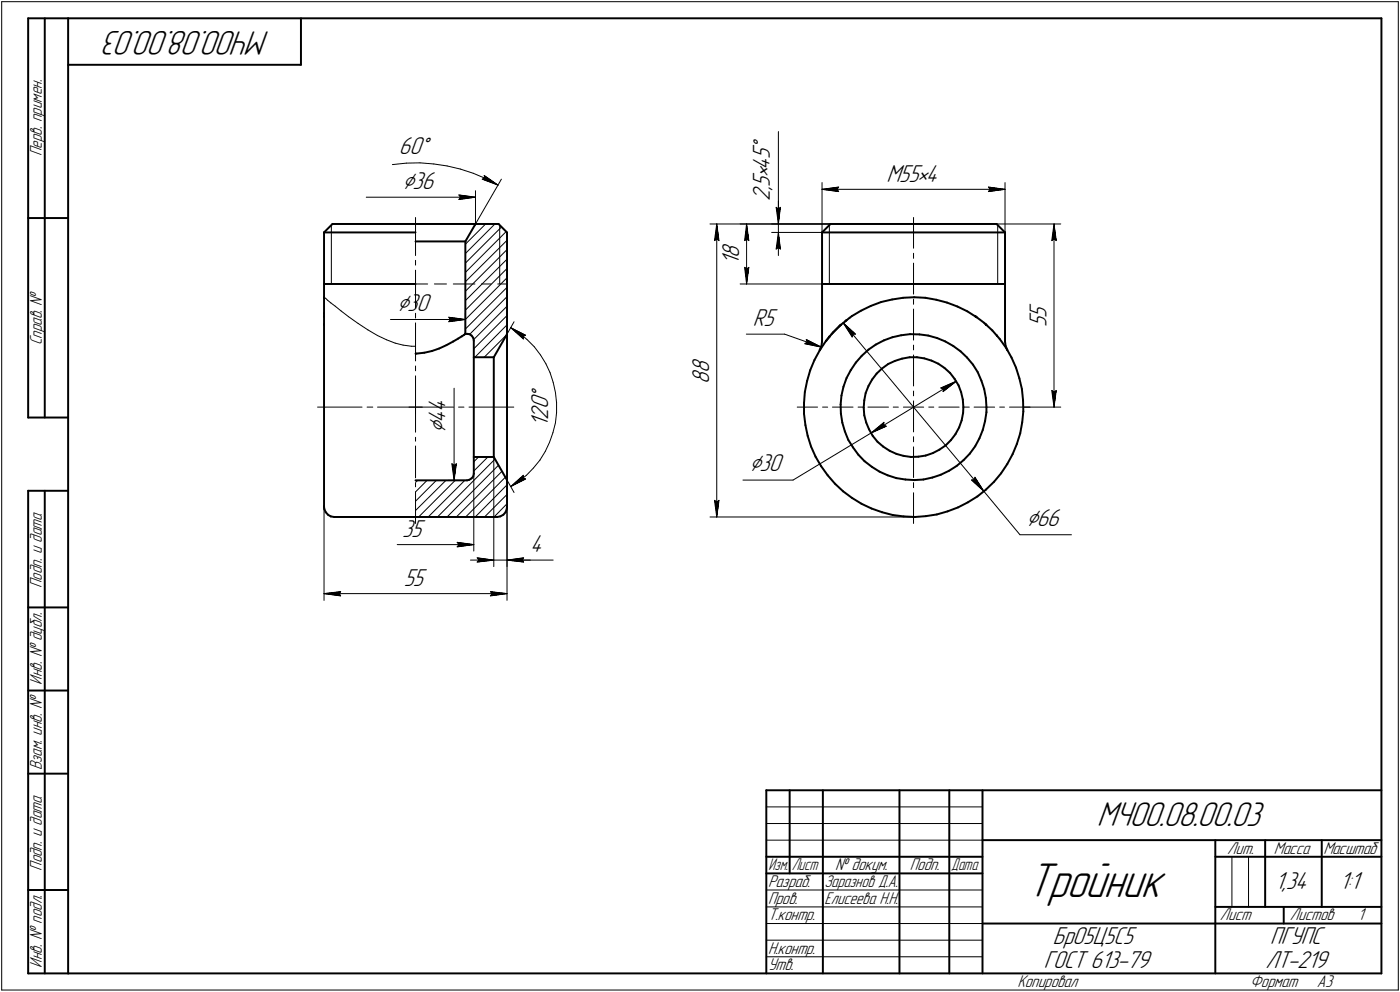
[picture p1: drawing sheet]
<svg xmlns="http://www.w3.org/2000/svg" width="421mm" height="298mm" viewBox="0 0 421 298" stroke-linecap="round" stroke-linejoin="round" font-family="sans-serif">
<g fill="none" stroke="#000" stroke-width=".3">
<path d="M.5 .5v297zM.5 .5h420zM420.5 .5v297zM234.1 39.5v22.8zM110.2 59.3h32.8zM118 49.4h.2zM118.2 49.4l4.1-.4zM122.3 49l4-.1zM126.3 48.9l4.2 .4zM130.5 49.3l4 .6zM134.5 49.9l3.9 .9zM138 59.9l5-.6z"/>
<path d="M138 58.6l.5 .7zM138 58.6l5 .7zM138.4 50.8l3.9 1.3zM138.5 59.3l-.5 .6zM142.3 52.1l3.8 1.6zM143 57.3v10zM145 53.8l4.8 1.8zM145 53.8l.8-.3zM145.6 52.7l.2 .8zM145.6 52.7l4.2 2.9zM146.1 53.7l3.7 1.9zM150.8 53.8l-7.8 13.5z"/>
<path d="M247.2 56.9l5-.7zM247.2 56.9l5 .7zM247.2 56.9h55.1zM247.2 54.9v14.9zM251.7 56.9l.5 .7zM252.2 56.2l-.5 .7zM297.3 57.6l5-.7zM297.3 56.2l.5 .7zM297.3 56.2l5 .7zM297.8 56.9l-.5 .7zM302.3 54.9v14.9zM99.7 69.8v15.5z"/>
<path d="M99.7 67.6v2.2zM125 78.2v1.5zM125 65.4v11.4zM140 79.1l10.9-10.9zM140 76.2l8.8-8.9zM140 73.4l6-6.1zM142.7 67.9l.6-.6zM150.3 67.6v17.7zM213.5 67.3h36.3zM214.9 72.3l.7-.5zM215.6 67.3l.6 5zM215.6 71.8l.6 .5z"/>
<path d="M215.6 67.3l-.7 5zM215.6 67.3v88.1zM222.6 67.3h27.2zM223.9 72.3l.6-.5zM224.5 67.3l.7 5zM224.5 71.8l.7 .5zM224.5 67.3l-.6 5zM224.5 67.3v18zM232.1 67.3h17.7zM232.1 69.8h15.1zM233.4 62.3l.7 .5zM233.4 62.3l.7 5z"/>
<path d="M233.4 74.8l.7-.5zM234.1 62.8l.6-.5zM234.1 60.4v6.9zM234.1 69.8l-.7 5zM234.1 74.3l.6 .5zM234.1 69.8l.6 5zM234.1 69.8v7zM234.1 67.3v2.5zM234.1 62.3v5zM234.7 62.3l-.6 5zM249.4 69.8v15.5zM249.4 67.6v2.2z"/>
<path d="M274.7 65.4v9.2zM274.7 76.1v1.5zM274.7 79.1v9.3zM299.7 67.3h19.3zM300.1 69.8v15.5zM300.1 67.6v2.2zM316.3 72.3l.7-.5zM317 67.3l.7 5zM317 71.8l.7 .5zM317 67.3l-.7 5zM317 67.3v55zM97.5 89.4h.1"/>
<path d="M97.5 89.4l.5 .3zM98 89.7l.6 .6zM98.6 90.3l.9 .7zM99.5 91l1.3 1zM100.8 92l1.8 1.5zM102.6 93.5l2.2 1.7zM104.8 95.2l2.9 2zM107.7 97.2l3 1.9zM110.7 99.1l2.8 1.7zM117.4 96h22.6zM125 97v11.5zM125 94.1v1.5z"/>
<path d="M125 81.2v11.4zM125 85.3h3.6zM130.6 85.3h3.7zM135 96.7l5-.7zM135 95.3l.5 .7zM135 95.3l5 .7zM135.5 96l-.5 .7zM136.3 85.3h3.7zM140 85.3h2.8zM140 98.9l12.5-12.5zM140 96l12.5-12.5zM140 93.2l12.5-12.5z"/>
<path d="M140 90.3l12.5-12.4zM140 87.5l12.5-12.5zM140 84.7l12.5-12.5zM140 81.9l12.2-12.3zM140 94.1v6.2zM144.8 85.3h2.9zM149.7 85.3h2.8zM152.5 97.6l-9.7 9.8zM152.5 89.2l-11.3 11.3zM153.6 98.5l4.5 2.3zM153.6 98.5l3.8 3.4zM153.6 98.5l2.6 1.6z"/>
<path d="M154.6 96.7l-2.1 3.7zM222.6 85.3h24.6zM223.9 80.3l.6 5zM223.9 80.3l.6 .6zM224.5 80.9l.7-.6zM225.2 80.3l-.7 5zM253.6 97l3.7 3.4zM253.6 97l2.7 4.3zM253.6 97l42.3 50.7zM274.7 89.9v1.5zM274.7 92.9v9.3zM113.5 100.8l2.7 1.3z"/>
<path d="M116.2 102.1l2.7 1zM118.9 103.1l2.3 .6zM121.2 103.7l2.6 .4zM123.8 104.1h1.2zM125 112.9v11.5zM125 110v1.4zM136.6 116.7v27.7zM142.5 104.8l10-10zM142.5 102l10-10zM145.6 107.4l6.8-6.8zM148.5 107.4h.1M156.2 100.1l2.3 1.9z"/>
<path d="M157.3 101l.8-.2zM157.3 101l.1 .9zM158.5 102l2.2 2.2zM160.7 104.2l1.9 2.5zM162.6 106.7l1.6 2.6zM164.2 109.3l1.2 2.7zM165.4 112l1 2.9zM166.4 114.9l.6 3zM167 117.9l.4 3.1zM224.5 100.4h11.5zM236 100.4l11 3.9zM242.1 103.3l4.9 1z"/>
<path d="M242.1 103.3l.6-.5zM242.5 102l.2 .8zM242.5 102l4.5 2.3zM256.5 100.4h.8zM256.5 100.4l-.2 .9zM274.7 117.5v1.5zM274.7 111.3v4.7zM274.7 103.7v1.5zM274.7 106.7v4.6zM283 116.6l.7 .3zM283 116.6l4.6-2zM283.6 117.7l4-3.1z"/>
<path d="M283.7 116.9l-.1 .8zM316.3 117.3l.7 5zM316.3 117.3l.7 .6zM317 117.9l.7-.6zM317.7 117.3l-.7 5zM95.5 122.3h13.4zM110.4 122.3h1.7zM113.5 122.3h13.5zM123 122.3h13.4zM125 120.3v9.6zM125 131.4v1.2zM125 134v9.6z"/>
<path d="M135.9 139.4l.7 5zM135.9 139.4l.7 .5zM136.6 139.9l.6-.5zM137.2 139.4l-.6 5zM137.9 122.3h1.6zM141.1 122.3h13.4zM142.5 138.8l1.4-1.5zM148.5 137.3v33zM148.8 138l-17.2 17.4zM149.9 139.8l-15.4 15.6zM162.4 138.3l-2 2.3zM164 135.6l-1.6 2.7z"/>
<path d="M165.3 132.9l-1.3 2.7zM166.3 130l-1 2.9zM167 127.1l-.7 2.9zM167.4 121v3zM167.4 124l-.4 3.1zM239.8 122.3h6.1zM247.4 122.3h1.5zM250.4 122.3h6.1zM258.1 122.3h1.4zM261 122.3h6.2zM262 130.1l3.9-3.2zM262 130.1l4.5-2z"/>
<path d="M262 130.1l25.6-15.5zM265.8 127.8l.7 .3zM265.9 126.9l-.1 .9zM268.6 122.3h1.6zM271.7 122.3h3zM274.7 134.3v9.2zM274.7 131.2v1.6zM274.7 120.5v9.3zM274.7 122.3h3.1zM279.3 122.3h1.5zM282.4 122.3h6.1zM290 122.3h1.5z"/>
<path d="M292.9 122.3h6.2zM300.7 122.3h1.4zM303.6 122.3h6.2zM307.8 122.3h11.2zM97.5 152.3v28.1zM125 145.1v1.2zM125 147.8v9.5zM125 153.4l9.1-9zM125 150.6l6.2-6.2zM125 147.8l3.4-3.4zM125 144.9l.6-.5zM125.9 155.4l11-11z"/>
<path d="M128.8 155.4l11-11zM134.6 144.4h5.9zM137.2 155.4l13.8-13.8zM140 155.4l12-12zM142.5 141.6l4.2-4.3zM142.5 142.3v23.3zM145.7 155.4l6.8-6.8zM152.5 151.4l-3.9 4zM152.5 145.7l-9.6 9.7zM152.5 144.3l2.1 3.7zM152.5 152.3v28.1zM152.5 152.3v18z"/>
<path d="M153.6 146.2l3.8-3.4zM153.6 146.2l4.5-2.3zM153.6 146.2l2.4-1.5zM156 144.7l2.3-1.9zM157.3 143.7l.8 .2zM157.4 142.8l-.1 .9zM160.4 140.6l-2.1 2.2zM213.5 155.4h61.2zM214.9 150.4l.7 5zM214.9 150.4l.7 .5zM215.6 150.9l.6-.5zM216.2 150.4l-.6 5z"/>
<path d="M223.4 144.3h15.1zM238.5 144.3l23.5-14.2zM274.7 148.1v9.2zM274.7 145v1.6zM292.2 144.3l3.7 3.4zM292.2 144.3l.8-.1zM293.2 143.4l-.2 .8zM293.2 143.4l2.7 4.3zM295.9 147.7l10.8 13zM97.5 178.4l4.9-.6zM97.5 178.4l4.9 .7zM97.5 178.4h55z"/>
<path d="M102 178.4l.4 .7zM102.4 177.8l-.4 .6zM119.5 163.7h23zM137.5 164.3l5-.6zM137.5 163l.5 .7zM137.5 163l5 .7zM138 163.7l-.5 .6zM141.5 168.3h7zM143.5 167.6l5 .7zM143.5 167.6l.5 .7zM143.5 168.9l5-.6zM144 168.3l-.5 .6z"/>
<path d="M147.5 179.1l5-.7zM147.5 177.8l.5 .6zM147.5 177.8l5 .6zM148 178.4l-.5 .7zM148.5 168.3h4zM152.5 168.3l5 .6zM152.5 168.3l5-.7zM152.5 168.3h7zM152.5 168.3h5zM157 168.3l.5 .6zM157.5 167.6l-.5 .7zM157.5 168.3h8.9z"/>
<path d="M306.7 160.7h15.5zM230.5 247.5h65zM230.5 252.5h65zM230.5 242.5h65zM370.5 257.5v15zM375.5 257.5v15zM230.5 267.5h65zM230.5 272.5h65zM230.5 277.5h65zM.5 297.5h420zM230.5 282.5h65zM230.5 287.5h65z"/>
</g>
<g fill="none" stroke="#000" stroke-width=".59">
<path d="M8.5 5.5v120zM8.5 5.5h12zM13.5 5.5v120zM20.5 5.5v287zM20.5 5.5h395zM20.5 19.5h70zM90.5 5.5v14zM415.5 5.5v287zM8.5 65.5h12zM97.5 69.8v19.5zM97.5 69.8l2.5-2.5zM97.5 69.8h27.5z"/>
<path d="M100 67.3h25zM125 67.3h18zM125 72.6h15zM140 72.6v27.7zM143 67.3l-3 5.3zM143 67.3h6.9zM149.9 67.3l2.6 2.5zM152.5 69.8v19zM247.2 69.8v32.8zM247.2 69.8l2.6-2.5zM247.2 69.8h27.5zM249.8 67.3h24.9z"/>
<path d="M274.7 69.8h27.6zM274.7 67.3h25zM299.7 67.3l2.6 2.5zM302.3 69.8v32.8zM97.5 85.3h27.5zM97.5 95.1v2.4zM97.5 97.5v54.8zM97.5 94.2v.9zM97.5 89.3v4.9zM152.5 89.2v.2zM152.5 89.4v11zM152.5 88.8h.1"/>
<path d="M152.5 88.9v.2zM152.5 89.1v.1zM247.2 85.3h27.5zM250.5 99.9l-2.1 2.5zM250.5 99.9l2.5-2.4zM252.3 98.1l-2.3 2.4zM252.3 98.1l.3-.2zM252.6 97.8l.2-.1zM252.6 97.8h.1M252.9 97.6h.1M253 97.5l2.5-2zM254.3 96.4l-.1 .2z"/>
<path d="M254.5 96.3l.2-.1zM254.5 96.3l-.2 .1zM255.5 95.5l.7-.5zM256.2 95l2.7-1.6zM258.9 93.4l3-1.5zM261.9 91.9l3.1-1.1zM265 90.8l3.3-.8zM268.3 90l3.3-.5zM271.6 89.5l3.3-.2zM274.7 85.3h27.6zM274.9 89.3l3.4 .2zM278.3 89.5l3.3 .6z"/>
<path d="M281.6 90.1l3.2 .8zM284.8 90.9l3.2 1.2zM288 92.1l2.9 1.5zM290.9 93.6l2.8 1.7zM293.3 95l2.7 2zM293.3 95l.2 .2zM293.5 95.2h.1zM293.6 95.2h.1M296 97l2.4 2.3zM296.4 97.5h.1M296.4 97.5l.3 .2zM296.5 97.5h.1"/>
<path d="M296.6 97.6h.1M298.4 99.3l2.3 2.6zM125 106.3h.3zM125.3 106.3l2.3-.3zM127.6 106l2.3-.5zM129.9 105.5l2.2-.8zM132.1 104.7l2.2-1zM134.3 103.7l2-1.1zM136.3 102.6l1.5-.8zM137.8 101.8l1.1-.7zM138.9 101.1l.6-.4zM139.5 100.7l.4-.3z"/>
<path d="M140 100.3h.5zM139.9 100.4h.1M140.5 100.3l.6 .1zM141.1 100.4l.7 .4zM141.8 100.8l.5 .7zM142.3 101.5l.2 .9zM142.5 107.4v29.9zM142.5 107.4h6zM142.5 102.4v5zM148.5 107.4v29.9zM152.5 100.4v43.9zM152.5 100.4l-4 7z"/>
<path d="M242.1 117.8l-.3 3.3zM242.7 114.5l-.6 3.3zM243.7 111.3l-1 3.2zM244.9 108.2l-1.2 3.1zM246.5 105.2h.1M246.5 105.2l-1.6 3zM246.7 104.9h.1M247.1 104l-.6 1.2zM247.2 102.6l-.1 1.4zM248.4 102.4l-1.9 2.8zM249.3 101.3h.1M249.4 101.2h.1"/>
<path d="M249.5 101.1h.1M249.5 101.1l-1.1 1.4zM253.1 118.9l-.3 2.7zM253.7 116.2l-.6 2.7zM254.6 113.6l-.9 2.6zM255.9 111.3l-1.3 2.3zM257.4 109l-1.5 2.3zM259.2 106.9l2-1.8zM259.2 106.9l-1.8 2.1zM260.3 118.1l-.4 2.2zM261.2 105.1l2.2-1.6zM261.2 116l-.9 2.1z"/>
<path d="M262.3 114l-1.1 2zM263.4 103.5l2.5-1.2zM263.7 112.3l1.6-1.6zM263.7 112.3l-1.4 1.7zM265.3 110.7l1.8-1.3zM265.9 102.3l2.5-1zM267.1 109.4l2.1-.9zM268.4 101.3l2.6-.5zM269.2 108.5l2.1-.7zM271 100.8l2.7-.4zM271.3 107.8l2.3-.4zM273.6 107.4h2.2z"/>
<path d="M273.7 100.4l2.8 .1zM275.8 107.4l2.2 .3zM276.5 100.5l2.6 .3zM278 107.7l2.2 .7zM279.1 100.8l2.8 .8zM280.2 108.4l2 .9zM281.9 101.6l2.4 1zM282.2 109.3l1.9 1.3zM284.1 110.6l1.6 1.5zM284.3 102.6l2.4 1.4zM285.7 112.1l1.4 1.8zM286.7 104l2.2 1.6z"/>
<path d="M287.1 113.9l1.2 1.9zM288.3 115.8l.8 2.1zM288.9 105.6l1.9 1.8zM289.1 117.9l.5 2.2zM290.8 107.4l1.8 2.2zM292.6 109.6l1.4 2.2zM294 111.8l1.1 2.6zM295.1 114.4l.9 2.5zM296 116.9l.5 2.7zM296.5 119.6l.2 2.7zM299.8 100.8h.1M300.7 101.9l1.9 2.7z"/>
<path d="M302.3 102.6l.1 1.4zM302.4 104l.5 1.2zM302.6 104.6l1.6 2.8zM302.9 105.2h.1M304.2 107.4l1.4 3.1zM305.6 110.5l1 3.2zM306.6 113.7l.7 3.2zM307.3 116.9l.4 3.4zM8.5 125.5h12zM142.5 137.3h6zM142.5 137.3v5zM148.5 137.3l4 7z"/>
<path d="M241.8 124.4l.4 3.4zM241.8 121.1v3.3zM242.2 127.8l.7 3.2zM242.9 131l1 3.2zM243.9 134.2l1.4 3zM245.3 137.2l1.7 2.9zM252.8 121.6l.1 2.7zM252.9 124.3l.4 2.7zM253.3 127l.8 2.6zM254.1 129.6l1 2.6zM255.1 132.2l1.4 2.3zM256.5 134.5l1.6 2.2z"/>
<path d="M258.1 136.7l1.9 1.9zM259.8 122.5l.1 2.3zM259.9 120.3l-.1 2.2zM259.9 124.8l.6 2.2zM260 138.6l2.2 1.7zM260.5 127l.9 2zM261.4 129l1.1 2zM262.5 131l1.4 1.8zM263.9 132.8l1.7 1.4zM265.6 134.2l1.9 1.3zM267.5 135.5l2.1 .9zM269.6 136.4l2.1 .6z"/>
<path d="M271.7 137l2.3 .3zM274 137.3l2.2-.1zM276.2 137.2l2.2-.3zM278.4 136.9l2.2-.8zM280.6 136.1l1.9-1zM282.5 135.1l1.9-1.2zM284.4 133.9l1.6-1.7zM287.4 130.5l-1.4 1.7zM288.5 128.4l-1.1 2.1zM289.2 126.3l-.7 2.1zM289.6 120.1l.1 2.2zM289.6 124.1l-.4 2.2z"/>
<path d="M289.7 122.3l-.1 1.8zM291.7 136.3l-1.9 2zM293.3 134.1l-1.6 2.2zM294.6 131.7l-1.3 2.4zM295.6 129.2l-1 2.5zM296.2 126.6l-.6 2.6zM296.7 123.9l-.5 2.7zM296.7 122.3v1.6zM302.9 139.4l-1.8 2.8zM304.5 136.5l-1.6 2.9zM305.8 133.4l-1.3 3.1zM306.8 130.2l-1 3.2z"/>
<path d="M307.4 126.9l-.6 3.3zM307.7 120.3l.1 3.3zM307.8 123.6l-.4 3.3zM8.5 147.5v145zM8.5 147.5h12zM13.5 147.5v145zM97.5 152.3v.7zM97.5 153l.5 .9zM98 153.9l.6 .8zM98.6 154.7l.9 .5zM99.5 155.2l1 .2zM100.5 155.4h24.5z"/>
<path d="M125 155.4h24.5zM125 144.4h15.5zM140.5 144.4l.6-.2zM141.1 144.2l.7-.4zM142.3 143.2l-.5 .6zM142.5 142.3l-.2 .9zM149.5 155.4l1-.2zM150.5 155.2l.9-.5zM152.1 153.9l-.7 .8zM152.4 153l-.3 .9zM152.5 152.3l-.1 .7zM152.5 144.3v8z"/>
<path d="M247 140.1l1.9 2.7zM248.9 142.8l2.2 2.6zM251.1 145.4l2.5 2.3zM253.6 147.7l2.6 1.9zM256.2 149.6l2.9 1.8zM259.1 151.4l3 1.4zM262.1 152.8l3.2 1.1zM262.2 140.3l2.3 1.4zM264.5 141.7l2.5 1.1zM265.3 153.9l3.2 .9zM267 142.8l2.6 .9zM268.5 154.8l3.3 .4z"/>
<path d="M269.6 143.7l2.7 .4zM271.8 155.2l3.4 .2zM272.3 144.1l2.7 .2zM275 144.3l2.7-.2zM275.2 155.4l3.3-.3zM277.7 144.1l2.7-.6zM278.5 155.1l3.3-.5zM280.4 143.5l2.6-.8zM281.8 154.6l3.2-.9zM283 142.7l2.4-1.2zM285 153.7l3.1-1.2zM285.4 141.5l2.3-1.5z"/>
<path d="M287.7 140l2.1-1.7zM288.1 152.5l3-1.5zM291.1 151l2.9-1.8zM294 149.2l2.5-2zM296.5 147.2l2.5-2.4zM301.1 142.2l-2.1 2.6zM8.5 182.5h12zM8.5 207.5h12zM8.5 232.5h12zM230.5 237.5h185zM230.5 237.5v55zM237.5 237.5v25z"/>
<path d="M247.5 237.5v55zM270.5 237.5v55zM285.5 237.5v55zM295.5 237.5v55zM230.5 257.5h65zM295.5 252.5h120zM365.5 252.5v40zM365.5 257.5h15zM380.5 252.5v20zM380.5 257.5h35zM397.5 252.5v20zM8.5 267.5h12z"/>
<path d="M230.5 262.5h65zM295.5 277.5h70zM365.5 277.5h50zM365.5 272.5h50zM386.1 272.5v5zM8.5 292.5h12zM20.5 292.5h395z"/>
</g>
<g fill="#000" stroke="#000" stroke-width=".3">
<path d="M138.1 58.7h.6zM138.2 58.8h1.1zM138.3 58.8h1.7zM138.3 58.9h2.2zM138.3 59h2.8zM138.4 59.1h3.4zM138.5 59.2h3.9z"/>
<path d="M138.5 59.3h4.5zM138.5 59.4h3.9zM138.4 59.4h3.4zM138.3 59.5h2.8zM138.3 59.6h2.2zM138.3 59.7h1.7zM138.2 59.8h1.1zM138.1 59.9h.6z"/>
<path d="M145.6 53.6h.4zM145.5 53.7h.6zM145.3 53.8h1zM145 53.8h1.5zM145.3 53.9h1.3zM145.5 54h1.3zM145.7 54.1h1.3zM146 54.2h1.2zM146.2 54.3h1zM146.4 54.4h1zM146.6 54.4h1zM146.9 54.5h.8zM147.1 54.6h.8zM147.3 54.7h.8zM147.6 54.8h.7zM147.7 54.9h.7zM148 54.9h.5zM148.3 55h.4zM148.4 55.1h.4zM148.7 55.2h.3zM148.9 55.3h.3zM149.1 55.4h.3zM149.4 55.5h.1z"/>
<path d="M145.7 52.9h.2zM145.7 53h.3zM145.7 53.1h.4zM145.8 53.2h.5zM145.8 53.3h.6zM145.8 53.3h.8zM145.8 53.4h.8zM145.8 53.5h.9zM146 53.6h.9zM146.1 53.7h.9zM146.3 53.8h.9zM146.5 53.8h.7zM146.6 53.9h.8zM146.8 54h.7zM147 54.1h.7zM147.2 54.2h.5zM147.2 54.3h.6zM147.4 54.4h.6zM147.6 54.4h.5zM147.7 54.5h.6zM147.9 54.6h.4zM148.1 54.7h.4zM148.3 54.8h.3zM148.4 54.9h.4zM148.5 54.9h.3zM148.7 55h.2zM148.8 55.1h.3zM149 55.2h.2zM149.2 55.3h.2z"/>
<path d="M247.2 56.9h4.5zM247.9 57h3.9zM248.5 57.1h3.4zM249.2 57.1h2.8zM249.8 57.2h2.2zM250.4 57.3h1.7zM251 57.4h1.1zM251.6 57.5h.6z"/>
<path d="M251.6 56.3h.6zM251 56.4h1.1zM250.4 56.5h1.7zM249.8 56.6h2.2zM249.2 56.6h2.8zM248.5 56.7h3.4zM247.9 56.8h3.9z"/>
<path d="M297.3 56.3h.6zM297.4 56.4h1.1zM297.5 56.5h1.7zM297.5 56.6h2.3zM297.6 56.6h2.8zM297.7 56.7h3.4zM297.8 56.8h3.9z"/>
<path d="M297.8 56.9h4.5zM297.8 57h3.9zM297.7 57.1h3.4zM297.6 57.1h2.8zM297.5 57.2h2.3zM297.5 57.3h1.7zM297.4 57.4h1.1zM297.3 57.5h.6z"/>
<path d="M215.4 68.6h.2zM215.4 68.7h.2zM215.4 68.7h.2zM215.4 68.8h.2zM215.4 68.9h.2zM215.4 69h.2zM215.4 69.1h.2zM215.4 69.2h.2zM215.3 69.3h.3zM215.3 69.3h.3zM215.3 69.4h.3zM215.3 69.5h.3zM215.3 69.6h.3zM215.3 69.7h.3zM215.3 69.8h.3zM215.2 69.8h.4zM215.2 69.9h.4zM215.2 70h.4zM215.2 70.1h.4zM215.2 70.2h.4zM215.2 70.3h.4zM215.2 70.4h.4zM215.1 70.4h.5zM215.1 70.5h.5zM215.1 70.6h.5zM215.1 70.7h.5zM215.1 70.8h.5zM215.1 70.9h.5zM215.1 71h.5zM215.1 71h.5zM215.1 71.1h.5zM215.1 71.2h.5zM215.1 71.3h.5zM215.1 71.4h.5zM215.1 71.5h.5zM215.1 71.5h.5zM215.1 71.6h.5zM215 71.7h.6zM215 71.8h.6zM215 71.9h.5zM215 72h.4zM215 72.1h.2zM215 72.1h.1z"/>
<path d="M215.6 68h.1zM215.6 68.1h.1zM215.6 68.2h.1zM215.6 68.2h.1zM215.6 68.3h.1zM215.6 68.4h.1zM215.6 68.5h.1zM215.6 68.6h.2zM215.6 68.7h.2zM215.6 68.7h.2zM215.6 68.8h.2zM215.6 68.9h.2zM215.6 69h.2zM215.6 69.1h.2zM215.6 69.2h.2zM215.6 69.3h.3zM215.6 69.3h.3zM215.6 69.4h.3zM215.6 69.5h.3zM215.6 69.6h.3zM215.6 69.7h.3zM215.6 69.8h.3zM215.6 69.8h.4zM215.6 69.9h.4zM215.6 70h.4zM215.6 70.1h.4zM215.6 70.2h.4zM215.6 70.3h.4zM215.6 70.4h.4zM215.6 70.4h.5zM215.6 70.5h.5zM215.6 70.6h.5zM215.6 70.7h.5zM215.6 70.8h.5zM215.6 70.9h.5zM215.6 71h.5zM215.6 71h.5zM215.6 71.1h.6zM215.6 71.2h.6zM215.6 71.3h.6zM215.6 71.4h.6zM215.6 71.5h.6zM215.6 71.5h.6zM215.6 71.6h.6zM215.6 71.7h.6zM215.6 71.8h.6zM215.7 71.9h.5zM215.8 72h.4zM215.9 72.1h.3zM216.1 72.1h.1z"/>
<path d="M224.4 68.7h.1zM224.4 68.8h.1zM224.4 68.9h.1zM224.4 69h.1zM224.4 69.1h.1zM224.4 69.2h.1zM224.4 69.3h.1zM224.4 69.3h.1zM224.4 69.4h.1zM224.3 69.5h.2zM224.3 69.6h.2zM224.3 69.7h.2zM224.3 69.8h.2zM224.3 69.8h.2zM224.3 69.9h.2zM224.3 70h.2zM224.3 70.1h.2zM224.2 70.2h.3zM224.2 70.3h.3zM224.2 70.4h.3zM224.2 70.4h.3zM224.2 70.5h.3zM224.2 70.6h.3zM224.2 70.7h.3zM224.2 70.8h.3zM224.2 70.9h.3zM224.1 71h.4zM224.1 71h.4zM224.1 71.1h.4zM224.1 71.2h.4zM224.1 71.3h.4zM224.1 71.4h.4zM224.1 71.5h.4zM224.1 71.5h.4zM224 71.6h.5zM224 71.7h.5zM224 71.8h.5zM224 71.9h.5zM224 72h.4zM224 72.1h.3zM224 72.1h.2z"/>
<path d="M224.5 68h.2zM224.5 68.1h.2zM224.5 68.2h.2zM224.5 68.2h.2zM224.5 68.3h.2zM224.5 68.4h.2zM224.5 68.5h.2zM224.5 68.6h.3zM224.5 68.7h.3zM224.5 68.7h.3zM224.5 68.8h.3zM224.5 68.9h.3zM224.5 69h.3zM224.5 69.1h.3zM224.5 69.2h.3zM224.5 69.3h.4zM224.5 69.3h.4zM224.5 69.4h.4zM224.5 69.5h.4zM224.5 69.6h.4zM224.5 69.7h.4zM224.5 69.8h.4zM224.5 69.8h.5zM224.5 69.9h.5zM224.5 70h.5zM224.5 70.1h.5zM224.5 70.2h.5zM224.5 70.3h.5zM224.5 70.4h.5zM224.5 70.4h.5zM224.5 70.5h.5zM224.5 70.6h.5zM224.5 70.7h.5zM224.5 70.8h.5zM224.5 70.9h.5zM224.5 71h.5zM224.5 71h.5zM224.5 71.1h.6zM224.5 71.2h.6zM224.5 71.3h.6zM224.5 71.4h.6zM224.5 71.5h.6zM224.5 71.5h.6zM224.5 71.6h.6zM224.5 71.7h.7zM224.5 71.8h.7zM224.7 71.9h.5zM224.8 72h.4zM224.9 72.1h.3zM225 72.1h.2z"/>
<path d="M233.5 62.5h.2zM233.5 62.6h.3zM233.5 62.7h.4zM233.5 62.7h.5zM233.5 62.8h.6zM233.5 62.9h.6zM233.6 63h.5zM233.6 63.1h.5zM233.6 63.2h.5zM233.6 63.2h.5zM233.6 63.3h.5zM233.6 63.4h.5zM233.6 63.5h.5zM233.7 63.6h.4zM233.7 63.7h.4zM233.7 63.8h.4zM233.7 63.8h.4zM233.7 63.9h.4zM233.7 64h.4zM233.7 64.1h.4zM233.7 64.2h.4zM233.8 64.3h.3zM233.8 64.3h.3zM233.8 64.4h.3zM233.8 64.5h.3zM233.8 64.6h.3zM233.8 64.7h.3zM233.8 64.8h.3zM233.8 64.9h.3zM233.8 64.9h.3zM233.8 65h.3zM233.8 65.1h.3zM233.8 65.2h.3zM233.8 65.3h.3zM233.8 65.4h.3zM233.9 65.4h.2zM233.9 65.5h.2zM233.9 65.6h.2zM233.9 65.7h.2zM233.9 65.8h.2zM233.9 65.9h.2zM233.9 66h.2zM233.9 66h.2z"/>
<path d="M233.9 71.1h.2zM233.9 71.2h.2zM233.9 71.3h.2zM233.9 71.4h.2zM233.9 71.5h.2zM233.9 71.5h.2zM233.9 71.6h.2zM233.9 71.7h.2zM233.8 71.8h.3zM233.8 71.9h.3zM233.8 72h.3zM233.8 72.1h.3zM233.8 72.1h.3zM233.8 72.2h.3zM233.8 72.3h.3zM233.8 72.4h.3zM233.8 72.5h.3zM233.8 72.6h.3zM233.8 72.6h.3zM233.8 72.7h.3zM233.8 72.8h.3zM233.8 72.9h.3zM233.7 73h.4zM233.7 73.1h.4zM233.7 73.2h.4zM233.7 73.2h.4zM233.7 73.3h.4zM233.7 73.4h.4zM233.7 73.5h.4zM233.7 73.6h.4zM233.6 73.7h.5zM233.6 73.7h.5zM233.6 73.8h.5zM233.6 73.9h.5zM233.6 74h.5zM233.6 74.1h.5zM233.6 74.2h.5zM233.5 74.3h.6zM233.5 74.3h.6zM233.5 74.4h.5zM233.5 74.5h.4zM233.5 74.6h.3zM233.5 74.7h.2z"/>
<path d="M234.1 70.6h.2zM234.1 70.7h.2zM234.1 70.8h.2zM234.1 70.9h.2zM234.1 71h.2zM234.1 71h.2zM234.1 71.1h.2zM234.1 71.2h.2zM234.1 71.3h.3zM234.1 71.4h.3zM234.1 71.5h.3zM234.1 71.5h.3zM234.1 71.6h.3zM234.1 71.7h.3zM234.1 71.8h.3zM234.1 71.9h.3zM234.1 72h.3zM234.1 72.1h.3zM234.1 72.1h.3zM234.1 72.2h.3zM234.1 72.3h.3zM234.1 72.4h.3zM234.1 72.5h.3zM234.1 72.6h.3zM234.1 72.6h.3zM234.1 72.7h.4zM234.1 72.8h.4zM234.1 72.9h.4zM234.1 73h.4zM234.1 73.1h.4zM234.1 73.2h.4zM234.1 73.2h.4zM234.1 73.3h.4zM234.1 73.4h.4zM234.1 73.5h.5zM234.1 73.6h.5zM234.1 73.7h.5zM234.1 73.7h.5zM234.1 73.8h.5zM234.1 73.9h.5zM234.1 74h.5zM234.1 74.1h.5zM234.1 74.2h.6zM234.1 74.3h.6zM234.1 74.3h.6zM234.3 74.4h.4zM234.4 74.5h.3zM234.4 74.6h.3zM234.5 74.7h.2z"/>
<path d="M234.5 62.5h.2zM234.4 62.6h.3zM234.4 62.7h.3zM234.3 62.7h.4zM234.1 62.8h.6zM234.1 62.9h.6zM234.1 63h.6zM234.1 63.1h.5zM234.1 63.2h.5zM234.1 63.2h.5zM234.1 63.3h.5zM234.1 63.4h.5zM234.1 63.5h.5zM234.1 63.6h.5zM234.1 63.7h.5zM234.1 63.8h.4zM234.1 63.8h.4zM234.1 63.9h.4zM234.1 64h.4zM234.1 64.1h.4zM234.1 64.2h.4zM234.1 64.3h.4zM234.1 64.3h.4zM234.1 64.4h.4zM234.1 64.5h.3zM234.1 64.6h.3zM234.1 64.7h.3zM234.1 64.8h.3zM234.1 64.9h.3zM234.1 64.9h.3zM234.1 65h.3zM234.1 65.1h.3zM234.1 65.2h.3zM234.1 65.3h.3zM234.1 65.4h.3zM234.1 65.4h.3zM234.1 65.5h.3zM234.1 65.6h.3zM234.1 65.7h.3zM234.1 65.8h.3zM234.1 65.9h.3zM234.1 66h.2zM234.1 66h.2zM234.1 66.1h.2zM234.1 66.2h.2zM234.1 66.3h.2zM234.1 66.4h.2zM234.1 66.5h.2zM234.1 66.5h.2z"/>
<path d="M316.8 68.6h.2zM316.8 68.7h.2zM316.8 68.7h.2zM316.8 68.8h.2zM316.8 68.9h.2zM316.8 69h.2zM316.8 69.1h.2zM316.8 69.2h.2zM316.7 69.3h.3zM316.7 69.3h.3zM316.7 69.4h.3zM316.7 69.5h.3zM316.7 69.6h.3zM316.7 69.7h.3zM316.7 69.8h.3zM316.7 69.8h.3zM316.7 69.9h.3zM316.7 70h.3zM316.7 70.1h.3zM316.7 70.2h.3zM316.7 70.3h.3zM316.7 70.4h.3zM316.6 70.4h.4zM316.6 70.5h.4zM316.6 70.6h.4zM316.6 70.7h.4zM316.6 70.8h.4zM316.6 70.9h.4zM316.6 71h.4zM316.6 71h.4zM316.5 71.1h.5zM316.5 71.2h.5zM316.5 71.3h.5zM316.5 71.4h.5zM316.5 71.5h.5zM316.5 71.5h.5zM316.5 71.6h.5zM316.4 71.7h.6zM316.4 71.8h.6zM316.4 71.9h.5zM316.4 72h.4zM316.4 72.1h.3zM316.4 72.1h.2z"/>
<path d="M317 68h.2zM317 68.1h.2zM317 68.2h.2zM317 68.2h.2zM317 68.3h.2zM317 68.4h.2zM317 68.5h.2zM317 68.6h.2zM317 68.7h.2zM317 68.7h.2zM317 68.8h.2zM317 68.9h.2zM317 69h.2zM317 69.1h.2zM317 69.2h.2zM317 69.3h.3zM317 69.3h.3zM317 69.4h.3zM317 69.5h.3zM317 69.6h.3zM317 69.7h.3zM317 69.8h.3zM317 69.8h.4zM317 69.9h.4zM317 70h.4zM317 70.1h.4zM317 70.2h.4zM317 70.3h.4zM317 70.4h.4zM317 70.4h.5zM317 70.5h.5zM317 70.6h.5zM317 70.7h.5zM317 70.8h.5zM317 70.9h.5zM317 71h.5zM317 71h.5zM317 71.1h.6zM317 71.2h.6zM317 71.3h.6zM317 71.4h.6zM317 71.5h.6zM317 71.5h.6zM317 71.6h.6zM317 71.7h.7zM317 71.8h.7zM317.2 71.9h.5zM317.2 72h.5zM317.3 72.1h.4zM317.5 72.1h.2z"/>
<path d="M135 95.4h.6zM135.1 95.5h1.1zM135.2 95.6h1.7zM135.2 95.7h2.3zM135.3 95.8h2.8zM135.4 95.8h3.4zM135.5 95.9h3.9z"/>
<path d="M135.5 96h4.5zM135.5 96.1h3.9zM135.4 96.2h3.4zM135.3 96.3h2.8zM135.2 96.4h2.3zM135.2 96.4h1.7zM135.1 96.5h1.1zM135 96.6h.6z"/>
<path d="M154.1 98.8h.2zM154.3 98.9h.1zM154.3 99h.3zM154.5 99.1h.3zM154.6 99.1h.3zM154.8 99.2h.3zM154.9 99.3h.4zM155 99.4h.4zM155.1 99.5h.5zM155.3 99.6h.5zM155.4 99.7h.6zM155.4 99.7h.7zM155.6 99.8h.7zM155.7 99.9h.8zM155.9 100h.7zM156 100.1h.8zM156.1 100.2h.9zM156.2 100.2h.9zM156.4 100.3h.9zM156.5 100.4h1zM156.6 100.5h1zM156.7 100.6h1.1zM156.9 100.7h1.1zM157 100.8h1.1zM157.1 100.8h.7zM157.2 100.9h.4z"/>
<path d="M154.1 98.9h.2zM154.2 99h.1zM154.3 99.1h.2zM154.3 99.1h.3zM154.5 99.2h.3zM154.6 99.3h.3zM154.7 99.4h.3zM154.8 99.5h.3zM154.9 99.6h.4zM154.9 99.7h.5zM155 99.7h.4zM155.1 99.8h.5zM155.3 99.9h.4zM155.4 100h.5zM155.4 100.1h.6zM155.5 100.2h.6zM155.6 100.2h.6zM155.7 100.3h.7zM155.8 100.4h.7zM155.9 100.5h.7zM156 100.6h.7zM156.1 100.7h.8zM156.2 100.8h.8zM156.3 100.8h.8zM156.4 100.9h.8zM156.5 101h.8zM156.5 101.1h.9zM156.6 101.2h.8zM156.8 101.3h.6zM156.9 101.3h.5zM157 101.4h.4zM157.1 101.5h.3zM157.1 101.6h.3zM157.2 101.7h.2z"/>
<path d="M224 80.5h.2zM224 80.6h.3zM224 80.7h.4zM224 80.8h.5zM224 80.9h.5zM224 80.9h.5zM224 81h.5zM224.1 81.1h.4zM224.1 81.2h.4zM224.1 81.3h.4zM224.1 81.4h.4zM224.1 81.4h.4zM224.1 81.5h.4zM224.1 81.6h.4zM224.1 81.7h.4zM224.2 81.8h.3zM224.2 81.9h.3zM224.2 82h.3zM224.2 82h.3zM224.2 82.1h.3zM224.2 82.2h.3zM224.2 82.3h.3zM224.2 82.4h.3zM224.2 82.5h.3zM224.3 82.5h.2zM224.3 82.6h.2zM224.3 82.7h.2zM224.3 82.8h.2zM224.3 82.9h.2zM224.3 83h.2zM224.3 83.1h.2zM224.3 83.1h.2zM224.4 83.2h.1zM224.4 83.3h.1zM224.4 83.4h.1zM224.4 83.5h.1zM224.4 83.6h.1zM224.4 83.7h.1zM224.4 83.7h.1zM224.4 83.8h.1zM224.4 83.9h.1z"/>
<path d="M225 80.5h.2zM224.9 80.6h.3zM224.8 80.7h.4zM224.7 80.8h.5zM224.5 80.9h.7zM224.5 80.9h.7zM224.5 81h.6zM224.5 81.1h.6zM224.5 81.2h.6zM224.5 81.3h.6zM224.5 81.4h.6zM224.5 81.4h.6zM224.5 81.5h.6zM224.5 81.6h.5zM224.5 81.7h.5zM224.5 81.8h.5zM224.5 81.9h.5zM224.5 82h.5zM224.5 82h.5zM224.5 82.1h.5zM224.5 82.2h.5zM224.5 82.3h.5zM224.5 82.4h.5zM224.5 82.5h.5zM224.5 82.5h.5zM224.5 82.6h.5zM224.5 82.7h.5zM224.5 82.8h.5zM224.5 82.9h.4zM224.5 83h.4zM224.5 83.1h.4zM224.5 83.1h.4zM224.5 83.2h.4zM224.5 83.3h.4zM224.5 83.4h.4zM224.5 83.5h.3zM224.5 83.6h.3zM224.5 83.7h.3zM224.5 83.7h.3zM224.5 83.8h.3zM224.5 83.9h.3zM224.5 84h.3zM224.5 84.1h.3zM224.5 84.2h.2zM224.5 84.2h.2zM224.5 84.3h.2zM224.5 84.4h.2zM224.5 84.5h.2zM224.5 84.6h.2zM224.5 84.7h.2z"/>
<path d="M254.1 97.6h.2zM254.2 97.7h.1zM254.3 97.8h.1zM254.3 97.9h.2zM254.4 98h.3zM254.5 98h.3zM254.6 98.1h.2zM254.6 98.2h.3zM254.7 98.3h.3zM254.8 98.4h.3zM254.8 98.5h.4zM254.9 98.6h.4zM255 98.6h.4zM255 98.7h.4zM255.1 98.8h.5zM255.2 98.9h.5zM255.3 99h.5zM255.4 99.1h.5zM255.4 99.1h.5zM255.5 99.2h.5zM255.5 99.3h.6zM255.6 99.4h.6zM255.7 99.5h.6zM255.8 99.6h.6zM255.9 99.7h.6zM255.9 99.7h.7zM256 99.8h.7zM256 99.9h.8zM256.1 100h.8zM256.2 100.1h.8zM256.3 100.2h.7zM256.4 100.2h.7zM256.5 100.3h.7z"/>
<path d="M253.9 97.5h.2zM254.1 97.8h.2zM254.2 97.9h.1zM254.3 98h.1zM254.3 98h.2zM254.3 98.1h.3zM254.3 98.2h.3zM254.4 98.3h.3zM254.5 98.4h.3zM254.5 98.5h.3zM254.6 98.6h.3zM254.7 98.6h.3zM254.7 98.7h.3zM254.8 98.8h.3zM254.8 98.9h.4zM254.8 99h.5zM254.9 99.1h.5zM254.9 99.1h.5zM255 99.2h.5zM255.1 99.3h.4zM255.1 99.4h.5zM255.2 99.5h.5zM255.3 99.6h.5zM255.3 99.7h.6zM255.4 99.7h.5zM255.4 99.8h.6zM255.4 99.9h.6zM255.5 100h.6zM255.6 100.1h.6zM255.6 100.2h.7zM255.7 100.2h.7zM255.7 100.3h.8zM255.8 100.4h.7zM255.9 100.5h.6zM255.9 100.6h.6zM255.9 100.7h.6zM256 100.8h.5zM256 100.8h.4zM256.1 100.9h.3zM256.2 101h.2zM256.2 101.1h.2z"/>
<path d="M242.6 102.2h.2zM242.6 102.3h.4zM242.7 102.4h.5zM242.7 102.4h.6zM242.7 102.5h.8zM242.7 102.6h1zM242.7 102.7h1.1zM242.7 102.8h1.3zM243 102.9h1.2zM243.2 103h1.1zM243.5 103h1zM243.8 103.1h.9zM243.9 103.2h1zM244.2 103.3h.8zM244.4 103.4h.8zM244.7 103.5h.7zM244.9 103.5h.6zM245.1 103.6h.6zM245.4 103.7h.5zM245.6 103.8h.4zM245.9 103.9h.3zM246 104h.4zM246.3 104.1h.2zM246.5 104.1h.2z"/>
<path d="M242.7 102.9h.3zM242.6 103h.6zM242.4 103h1.1zM242.3 103.1h1.5zM242.2 103.2h1.7zM242.1 103.3h2.1zM242.5 103.4h1.9zM242.9 103.5h1.8zM243.3 103.5h1.6zM243.8 103.6h1.3zM244.2 103.7h1.2zM244.5 103.8h1.1zM244.9 103.9h1zM245.4 104h.6zM245.8 104.1h.5zM246.2 104.1h.3zM246.6 104.2h.2z"/>
<path d="M286.9 115h.2zM286.9 115.1h.1zM286.7 115.1h.2zM286.5 115.2h.3zM286.4 115.3h.3zM286.3 115.4h.3zM286.1 115.5h.4zM286 115.6h.3zM285.8 115.7h.5zM285.7 115.7h.5zM285.6 115.8h.4zM285.4 115.9h.5zM285.3 116h.5zM285.2 116.1h.5zM285 116.2h.6zM284.9 116.2h.6zM284.7 116.3h.7zM284.6 116.4h.7zM284.5 116.5h.7zM284.3 116.6h.8zM284.1 116.7h.9zM284.1 116.8h.7zM283.9 116.8h.8zM283.7 116.9h.9zM283.7 117h.9zM283.7 117.1h.7zM283.7 117.2h.6zM283.7 117.3h.5zM283.7 117.3h.4zM283.7 117.4h.3zM283.7 117.5h.2z"/>
<path d="M287.1 114.8h.2zM286.9 114.9h.2zM286.7 115h.2zM286.5 115.1h.4zM286.3 115.1h.4zM286.1 115.2h.4zM285.9 115.3h.5zM285.7 115.4h.6zM285.5 115.5h.6zM285.3 115.6h.7zM285.2 115.7h.6zM284.9 115.7h.8zM284.7 115.8h.9zM284.6 115.9h.8zM284.4 116h.9zM284.1 116.1h1.1zM284 116.2h1zM283.8 116.2h1.1zM283.5 116.3h1.2zM283.4 116.4h1.2zM283.2 116.5h1.3zM283 116.6h1.3zM283.2 116.7h.9zM283.4 116.8h.7zM283.5 116.8h.4z"/>
<path d="M316.4 117.5h.2zM316.4 117.6h.3zM316.4 117.7h.4zM316.4 117.8h.5zM316.4 117.9h.6zM316.4 117.9h.6zM316.5 118h.5zM316.5 118.1h.5zM316.5 118.2h.5zM316.5 118.3h.5zM316.5 118.4h.5zM316.5 118.4h.5zM316.5 118.5h.5zM316.6 118.6h.4zM316.6 118.7h.4zM316.6 118.8h.4zM316.6 118.9h.4zM316.6 119h.4zM316.6 119h.4zM316.6 119.1h.4zM316.6 119.2h.4zM316.7 119.3h.3zM316.7 119.4h.3zM316.7 119.5h.3zM316.7 119.5h.3zM316.7 119.6h.3zM316.7 119.7h.3zM316.7 119.8h.3zM316.7 119.9h.3zM316.7 120h.3zM316.7 120.1h.3zM316.7 120.1h.3zM316.7 120.2h.3zM316.7 120.3h.3zM316.7 120.4h.3zM316.8 120.5h.2zM316.8 120.6h.2zM316.8 120.6h.2zM316.8 120.7h.2zM316.8 120.8h.2zM316.8 120.9h.2zM316.8 121h.2zM316.8 121.1h.2z"/>
<path d="M317.5 117.5h.2zM317.3 117.6h.4zM317.2 117.7h.5zM317.2 117.8h.5zM317 117.9h.7zM317 117.9h.7zM317 118h.6zM317 118.1h.6zM317 118.2h.6zM317 118.3h.6zM317 118.4h.6zM317 118.4h.6zM317 118.5h.6zM317 118.6h.5zM317 118.7h.5zM317 118.8h.5zM317 118.9h.5zM317 119h.5zM317 119h.5zM317 119.1h.5zM317 119.2h.5zM317 119.3h.4zM317 119.4h.4zM317 119.5h.4zM317 119.5h.4zM317 119.6h.4zM317 119.7h.4zM317 119.8h.4zM317 119.9h.3zM317 120h.3zM317 120.1h.3zM317 120.1h.3zM317 120.2h.3zM317 120.3h.3zM317 120.4h.3zM317 120.5h.2zM317 120.6h.2zM317 120.6h.2zM317 120.7h.2zM317 120.8h.2zM317 120.9h.2zM317 121h.2zM317 121.1h.2zM317 121.2h.2zM317 121.2h.2zM317 121.3h.2zM317 121.4h.2zM317 121.5h.2zM317 121.6h.2zM317 121.7h.2z"/>
<path d="M136 139.5h.1zM136 139.6h.2zM136 139.7h.4zM136 139.8h.5zM136 139.9h.6zM136 140h.6zM136.1 140h.5zM136.1 140.1h.5zM136.1 140.2h.5zM136.1 140.3h.5zM136.1 140.4h.5zM136.1 140.5h.5zM136.1 140.5h.5zM136.1 140.6h.5zM136.1 140.7h.5zM136.1 140.8h.5zM136.1 140.9h.5zM136.1 141h.5zM136.1 141.1h.5zM136.1 141.1h.5zM136.1 141.2h.5zM136.2 141.3h.4zM136.2 141.4h.4zM136.2 141.5h.4zM136.2 141.6h.4zM136.2 141.6h.4zM136.2 141.7h.4zM136.2 141.8h.4zM136.3 141.9h.3zM136.3 142h.3zM136.3 142.1h.3zM136.3 142.2h.3zM136.3 142.2h.3zM136.3 142.3h.3zM136.3 142.4h.3zM136.4 142.5h.2zM136.4 142.6h.2zM136.4 142.7h.2zM136.4 142.7h.2zM136.4 142.8h.2zM136.4 142.9h.2zM136.4 143h.2zM136.4 143.1h.2z"/>
<path d="M137.1 139.5h.1zM136.9 139.6h.3zM136.8 139.7h.4zM136.7 139.8h.5zM136.6 139.9h.6zM136.6 140h.6zM136.6 140h.6zM136.6 140.1h.6zM136.6 140.2h.6zM136.6 140.3h.6zM136.6 140.4h.6zM136.6 140.5h.6zM136.6 140.5h.6zM136.6 140.6h.5zM136.6 140.7h.5zM136.6 140.8h.5zM136.6 140.9h.5zM136.6 141h.5zM136.6 141.1h.5zM136.6 141.1h.5zM136.6 141.2h.5zM136.6 141.3h.4zM136.6 141.4h.4zM136.6 141.5h.4zM136.6 141.6h.4zM136.6 141.6h.4zM136.6 141.7h.4zM136.6 141.8h.4zM136.6 141.9h.3zM136.6 142h.3zM136.6 142.1h.3zM136.6 142.2h.3zM136.6 142.2h.3zM136.6 142.3h.3zM136.6 142.4h.3zM136.6 142.5h.2zM136.6 142.6h.2zM136.6 142.7h.2zM136.6 142.7h.2zM136.6 142.8h.2zM136.6 142.9h.2zM136.6 143h.2zM136.6 143.1h.2zM136.6 143.2h.1zM136.6 143.3h.1zM136.6 143.3h.1zM136.6 143.4h.1zM136.6 143.5h.1zM136.6 143.6h.1zM136.6 143.7h.1z"/>
<path d="M265.7 127.8h.3zM265.5 127.9h.7zM265.4 128h1zM265.3 128.1h1.2zM265.1 128.2h1.3zM265 128.3h1.2zM264.8 128.4h1.2zM264.8 128.4h1zM264.6 128.5h1zM264.4 128.6h1zM264.3 128.7h1zM264.2 128.8h.8zM264.1 128.9h.7zM263.9 128.9h.8zM263.7 129h.8zM263.7 129.1h.5zM263.5 129.2h.6zM263.4 129.3h.5zM263.2 129.4h.5zM263.1 129.5h.4zM263 129.5h.3zM262.8 129.6h.3zM262.7 129.7h.3zM262.6 129.8h.1zM262.4 129.9h.2z"/>
<path d="M265.7 127.1h.2zM265.6 127.2h.3zM265.5 127.3h.4zM265.3 127.3h.6zM265.3 127.4h.6zM265.2 127.5h.7zM265.1 127.6h.8zM265 127.7h.9zM264.8 127.8h1zM264.8 127.8h.9zM264.7 127.9h.8zM264.6 128h.8zM264.5 128.1h.8zM264.3 128.2h.8zM264.2 128.3h.8zM264.2 128.4h.6zM264.1 128.4h.7zM263.9 128.5h.7zM263.8 128.6h.6zM263.7 128.7h.6zM263.7 128.8h.5zM263.6 128.9h.5zM263.4 128.9h.5zM263.3 129h.4zM263.2 129.1h.5zM263.1 129.2h.4zM263.1 129.3h.3zM262.9 129.4h.3zM262.8 129.5h.3zM262.7 129.5h.3zM262.6 129.6h.2zM262.6 129.7h.1zM262.4 129.8h.2z"/>
<path d="M157.2 143.8h.4zM157.1 143.8h.7zM157 143.9h1.1zM156.9 144h1.1zM156.7 144.1h1.1zM156.6 144.2h1zM156.5 144.3h1zM156.4 144.4h.9zM156.2 144.4h.9zM156.1 144.5h.9zM156 144.6h.8zM155.9 144.7h.7zM155.7 144.8h.8zM155.6 144.9h.7zM155.4 144.9h.7zM155.4 145h.6zM155.3 145.1h.5zM155.1 145.2h.5zM155 145.3h.4zM154.9 145.4h.4zM154.8 145.5h.3zM154.6 145.5h.3zM154.5 145.6h.3zM154.3 145.7h.3zM154.3 145.8h.1zM154.1 145.9h.2z"/>
<path d="M157.2 143h.2zM157.1 143.1h.3zM157.1 143.2h.3zM157 143.3h.4zM156.9 143.3h.5zM156.8 143.4h.6zM156.6 143.5h.8zM156.5 143.6h.9zM156.5 143.7h.8zM156.4 143.8h.8zM156.3 143.8h.8zM156.2 143.9h.8zM156.1 144h.8zM156 144.1h.7zM155.9 144.2h.7zM155.8 144.3h.7zM155.7 144.4h.7zM155.6 144.4h.6zM155.5 144.5h.6zM155.4 144.6h.6zM155.4 144.7h.5zM155.3 144.8h.4zM155.1 144.9h.5zM155 144.9h.4zM154.9 145h.5zM154.9 145.1h.4zM154.8 145.2h.3zM154.7 145.3h.3zM154.6 145.4h.3zM154.5 145.5h.3zM154.3 145.5h.3zM154.3 145.6h.2zM154.2 145.7h.1zM154.1 145.8h.2z"/>
<path d="M215 150.5h.1zM215 150.6h.2zM215 150.7h.4zM215 150.8h.5zM215 150.9h.6zM215 151h.6zM215.1 151h.5zM215.1 151.1h.5zM215.1 151.2h.5zM215.1 151.3h.5zM215.1 151.4h.5zM215.1 151.5h.5zM215.1 151.6h.5zM215.1 151.6h.5zM215.1 151.7h.5zM215.1 151.8h.5zM215.1 151.9h.5zM215.1 152h.5zM215.1 152.1h.5zM215.1 152.1h.5zM215.1 152.2h.5zM215.2 152.3h.4zM215.2 152.4h.4zM215.2 152.5h.4zM215.2 152.6h.4zM215.2 152.7h.4zM215.2 152.7h.4zM215.2 152.8h.4zM215.3 152.9h.3zM215.3 153h.3zM215.3 153.1h.3zM215.3 153.2h.3zM215.3 153.2h.3zM215.3 153.3h.3zM215.3 153.4h.3zM215.4 153.5h.2zM215.4 153.6h.2zM215.4 153.7h.2zM215.4 153.8h.2zM215.4 153.8h.2zM215.4 153.9h.2zM215.4 154h.2zM215.4 154.1h.2z"/>
<path d="M216.1 150.5h.1zM215.9 150.6h.3zM215.8 150.7h.4zM215.7 150.8h.5zM215.6 150.9h.6zM215.6 151h.6zM215.6 151h.6zM215.6 151.1h.6zM215.6 151.2h.6zM215.6 151.3h.6zM215.6 151.4h.6zM215.6 151.5h.6zM215.6 151.6h.6zM215.6 151.6h.5zM215.6 151.7h.5zM215.6 151.8h.5zM215.6 151.9h.5zM215.6 152h.5zM215.6 152.1h.5zM215.6 152.1h.5zM215.6 152.2h.5zM215.6 152.3h.4zM215.6 152.4h.4zM215.6 152.5h.4zM215.6 152.6h.4zM215.6 152.7h.4zM215.6 152.7h.4zM215.6 152.8h.4zM215.6 152.9h.3zM215.6 153h.3zM215.6 153.1h.3zM215.6 153.2h.3zM215.6 153.2h.3zM215.6 153.3h.3zM215.6 153.4h.3zM215.6 153.5h.2zM215.6 153.6h.2zM215.6 153.7h.2zM215.6 153.8h.2zM215.6 153.8h.2zM215.6 153.9h.2zM215.6 154h.2zM215.6 154.1h.2zM215.6 154.2h.1zM215.6 154.3h.1zM215.6 154.3h.1zM215.6 154.4h.1zM215.6 154.5h.1zM215.6 154.6h.1zM215.6 154.7h.1z"/>
<path d="M292.2 144.3h.9zM292.4 144.4h.8zM292.4 144.4h.9zM292.5 144.5h.9zM292.6 144.6h.9zM292.7 144.7h.8zM292.8 144.8h.7zM292.9 144.9h.7zM292.9 144.9h.8zM293 145h.8zM293.1 145.1h.8zM293.3 145.2h.6zM293.4 145.3h.6zM293.5 145.4h.5zM293.5 145.5h.6zM293.6 145.5h.6zM293.7 145.6h.6zM293.8 145.7h.5zM293.9 145.8h.5zM294 145.9h.5zM294 146h.6zM294.2 146h.4zM294.3 146.1h.4zM294.4 146.2h.3zM294.5 146.3h.3zM294.6 146.4h.3zM294.6 146.5h.4zM294.7 146.6h.4zM294.8 146.6h.3zM294.9 146.7h.2zM295 146.8h.2zM295.1 146.9h.2zM295.2 147h.2zM295.3 147.1h.2zM295.4 147.2h.2z"/>
<path d="M293.2 143.6h.2zM293.2 143.7h.2zM293.2 143.8h.3zM293.1 143.8h.4zM293.1 143.9h.4zM293.1 144h.5zM293.1 144.1h.6zM293 144.2h.7zM293.1 144.3h.7zM293.2 144.4h.7zM293.3 144.4h.6zM293.4 144.5h.6zM293.5 144.6h.5zM293.5 144.7h.5zM293.5 144.8h.6zM293.6 144.9h.5zM293.7 144.9h.5zM293.8 145h.5zM293.9 145.1h.4zM293.9 145.2h.5zM294 145.3h.5zM294 145.4h.5zM294.1 145.5h.5zM294.2 145.5h.4zM294.3 145.6h.3zM294.3 145.7h.4zM294.4 145.8h.3zM294.5 145.9h.3zM294.6 146h.3zM294.6 146h.3zM294.7 146.1h.3zM294.7 146.2h.4zM294.8 146.3h.3zM294.9 146.4h.2zM295 146.5h.2zM295.1 146.6h.1zM295.1 146.6h.2zM295.1 146.7h.2zM295.2 146.8h.2zM295.3 146.9h.2z"/>
<path d="M97.5 178.4h4.5zM98.1 178.5h4zM98.7 178.6h3.5zM99.4 178.6h2.8zM100 178.7h2.3zM100.6 178.8h1.8zM101.3 178.9h1.1zM101.9 179h.5z"/>
<path d="M101.8 177.9h.6zM101.1 178h1.3zM100.3 178.1h2zM99.7 178.1h2.6zM98.9 178.2h3.3zM98.2 178.3h3.9z"/>
<path d="M137.6 163.1h.6zM137.7 163.2h1.1zM137.8 163.2h1.6zM137.8 163.3h2.2zM137.8 163.4h2.8zM137.9 163.5h3.4zM138 163.6h3.9z"/>
<path d="M138 163.7h4.5zM138 163.7h3.9zM137.9 163.8h3.4zM137.8 163.9h2.8zM137.8 164h2.2zM137.8 164.1h1.6zM137.7 164.2h1.1zM137.6 164.3h.6z"/>
<path d="M143.6 167.7h.6zM143.7 167.8h1.1zM143.8 167.9h1.7zM143.8 168h2.2zM143.8 168.1h2.8zM143.9 168.1h3.4zM144 168.2h3.9z"/>
<path d="M144 168.3h4.5zM144 168.4h3.8zM143.9 168.5h3.3zM143.8 168.6h2.6zM143.8 168.7h1.9zM143.7 168.7h1.2zM143.6 168.8h.7z"/>
<path d="M147.6 177.9h.7zM147.7 178h1.2zM147.7 178.1h2zM147.8 178.1h2.6zM147.9 178.2h3.2zM148 178.3h3.8z"/>
<path d="M148 178.4h4.5zM148 178.5h3.9zM147.9 178.6h3.4zM147.8 178.6h2.8zM147.7 178.7h2.3zM147.7 178.8h1.7zM147.7 178.9h1.1zM147.6 179h.6z"/>
<path d="M152.5 168.3h4.5zM153.2 168.4h3.9zM153.9 168.5h3.2zM154.7 168.6h2.5zM155.4 168.7h1.9zM156.1 168.7h1.3zM156.8 168.8h.7z"/>
<path d="M156.9 167.7h.6zM156.3 167.8h1.1zM155.6 167.9h1.7zM155 168h2.2zM154.4 168.1h2.8zM153.8 168.1h3.3zM153.2 168.2h3.9z"/>
</g>
<text font-size="15.6" x="308.8" y="269.5">Тройник</text>
<g font-size="10.9">
<text x="81.1" y="9.3" transform="rotate(-180 81.1 9.3)">МЧ00.08.00.03</text>
<text x="329.9" y="248.2">МЧ00.08.00.03</text>
</g>
<g font-size="7.8">
<text x="120" y="46.4">60°</text>
<text x="121" y="56.7">⌀36</text>
<text x="266.6" y="54.6">M55×4</text>
<text x="231.5" y="60.3" transform="rotate(-90 231.5 60.3)">2,5×45°</text>
<text x="222.3" y="79.8" transform="rotate(-90 222.3 79.8)">18</text>
<text x="119.4" y="93.4">⌀30</text>
<text x="226.5" y="98.1">R5</text>
<text x="314.7" y="98.4" transform="rotate(-90 314.7 98.4)">55</text>
<text x="213.3" y="115.3" transform="rotate(-90 213.3 115.3)">88</text>
<text x="134" y="130.1" transform="rotate(-90 134 130.1)">⌀44</text>
<text x="164.8" y="128.3" transform="rotate(-90 164.8 128.3)">120°</text>
<text x="225.4" y="141.7">⌀30</text>
<text x="120.9" y="161.3">35</text>
<text x="308.8" y="158.1">⌀66</text>
<text x="159.5" y="166">4</text>
<text x="121.4" y="176.1">55</text>
<text x="383.5" y="267.3">1,34</text>
<text x="402.9" y="267.3">1:1</text>
<text x="316.6" y="283.8">БрО5Ц5С5</text>
<text x="382" y="283.8">ПГУПС</text>
<text x="314" y="290.8">ГОСТ 613-79</text>
<text x="380.6" y="290.8">ЛТ-219</text>
</g>
<g font-size="5.4">
<text x="12.6" y="46.9" transform="rotate(-90 12.6 46.9)">Перв. примен.</text>
<text x="12.6" y="103.8" transform="rotate(-90 12.6 103.8)">Справ. №</text>
<text x="12.6" y="176.7" transform="rotate(-90 12.6 176.7)">Подп. и дата</text>
<text x="12.6" y="205.8" transform="rotate(-90 12.6 205.8)">Инв. № дубл.</text>
<text x="12.6" y="231.5" transform="rotate(-90 12.6 231.5)">Взам. инв. №</text>
<text x="369.1" y="256.6">Лит.</text>
<text x="383.1" y="256.6">Масса</text>
<text x="398" y="256.6">Масштаб</text>
<text x="12.6" y="261.7" transform="rotate(-90 12.6 261.7)">Подп. и дата</text>
<text x="251.2" y="261.6">№ докум.</text>
<text x="273.6" y="261.6">Подп.</text>
<text x="231" y="266.6">Разраб.</text>
<text x="248" y="266.6">Заразнов Д.А.</text>
<text x="231" y="271.6">Пров.</text>
<text x="248" y="271.6">Елисеева Н.Н.</text>
<text x="231" y="276.6">Т.контр.</text>
<text x="366.9" y="276.6">Лист</text>
<text x="388" y="276.6">Листов</text>
<text x="408.4" y="276.6">1</text>
<text x="231" y="286.6">Н.контр.</text>
<text x="12.6" y="290.8" transform="rotate(-90 12.6 290.8)">Инв. № подл.</text>
<text x="231" y="291.6">Утв.</text>
<text x="306" y="296.6">Копировал</text>
<text x="376" y="296.6">Формат</text>
<text x="396" y="296.6">A3</text>
</g>
<g font-size="5.3">
<text x="231.1" y="261.6">Изм.</text>
<text x="238.1" y="261.6">Лист</text>
<text x="286.1" y="261.6">Дата</text>
</g>
</svg>
